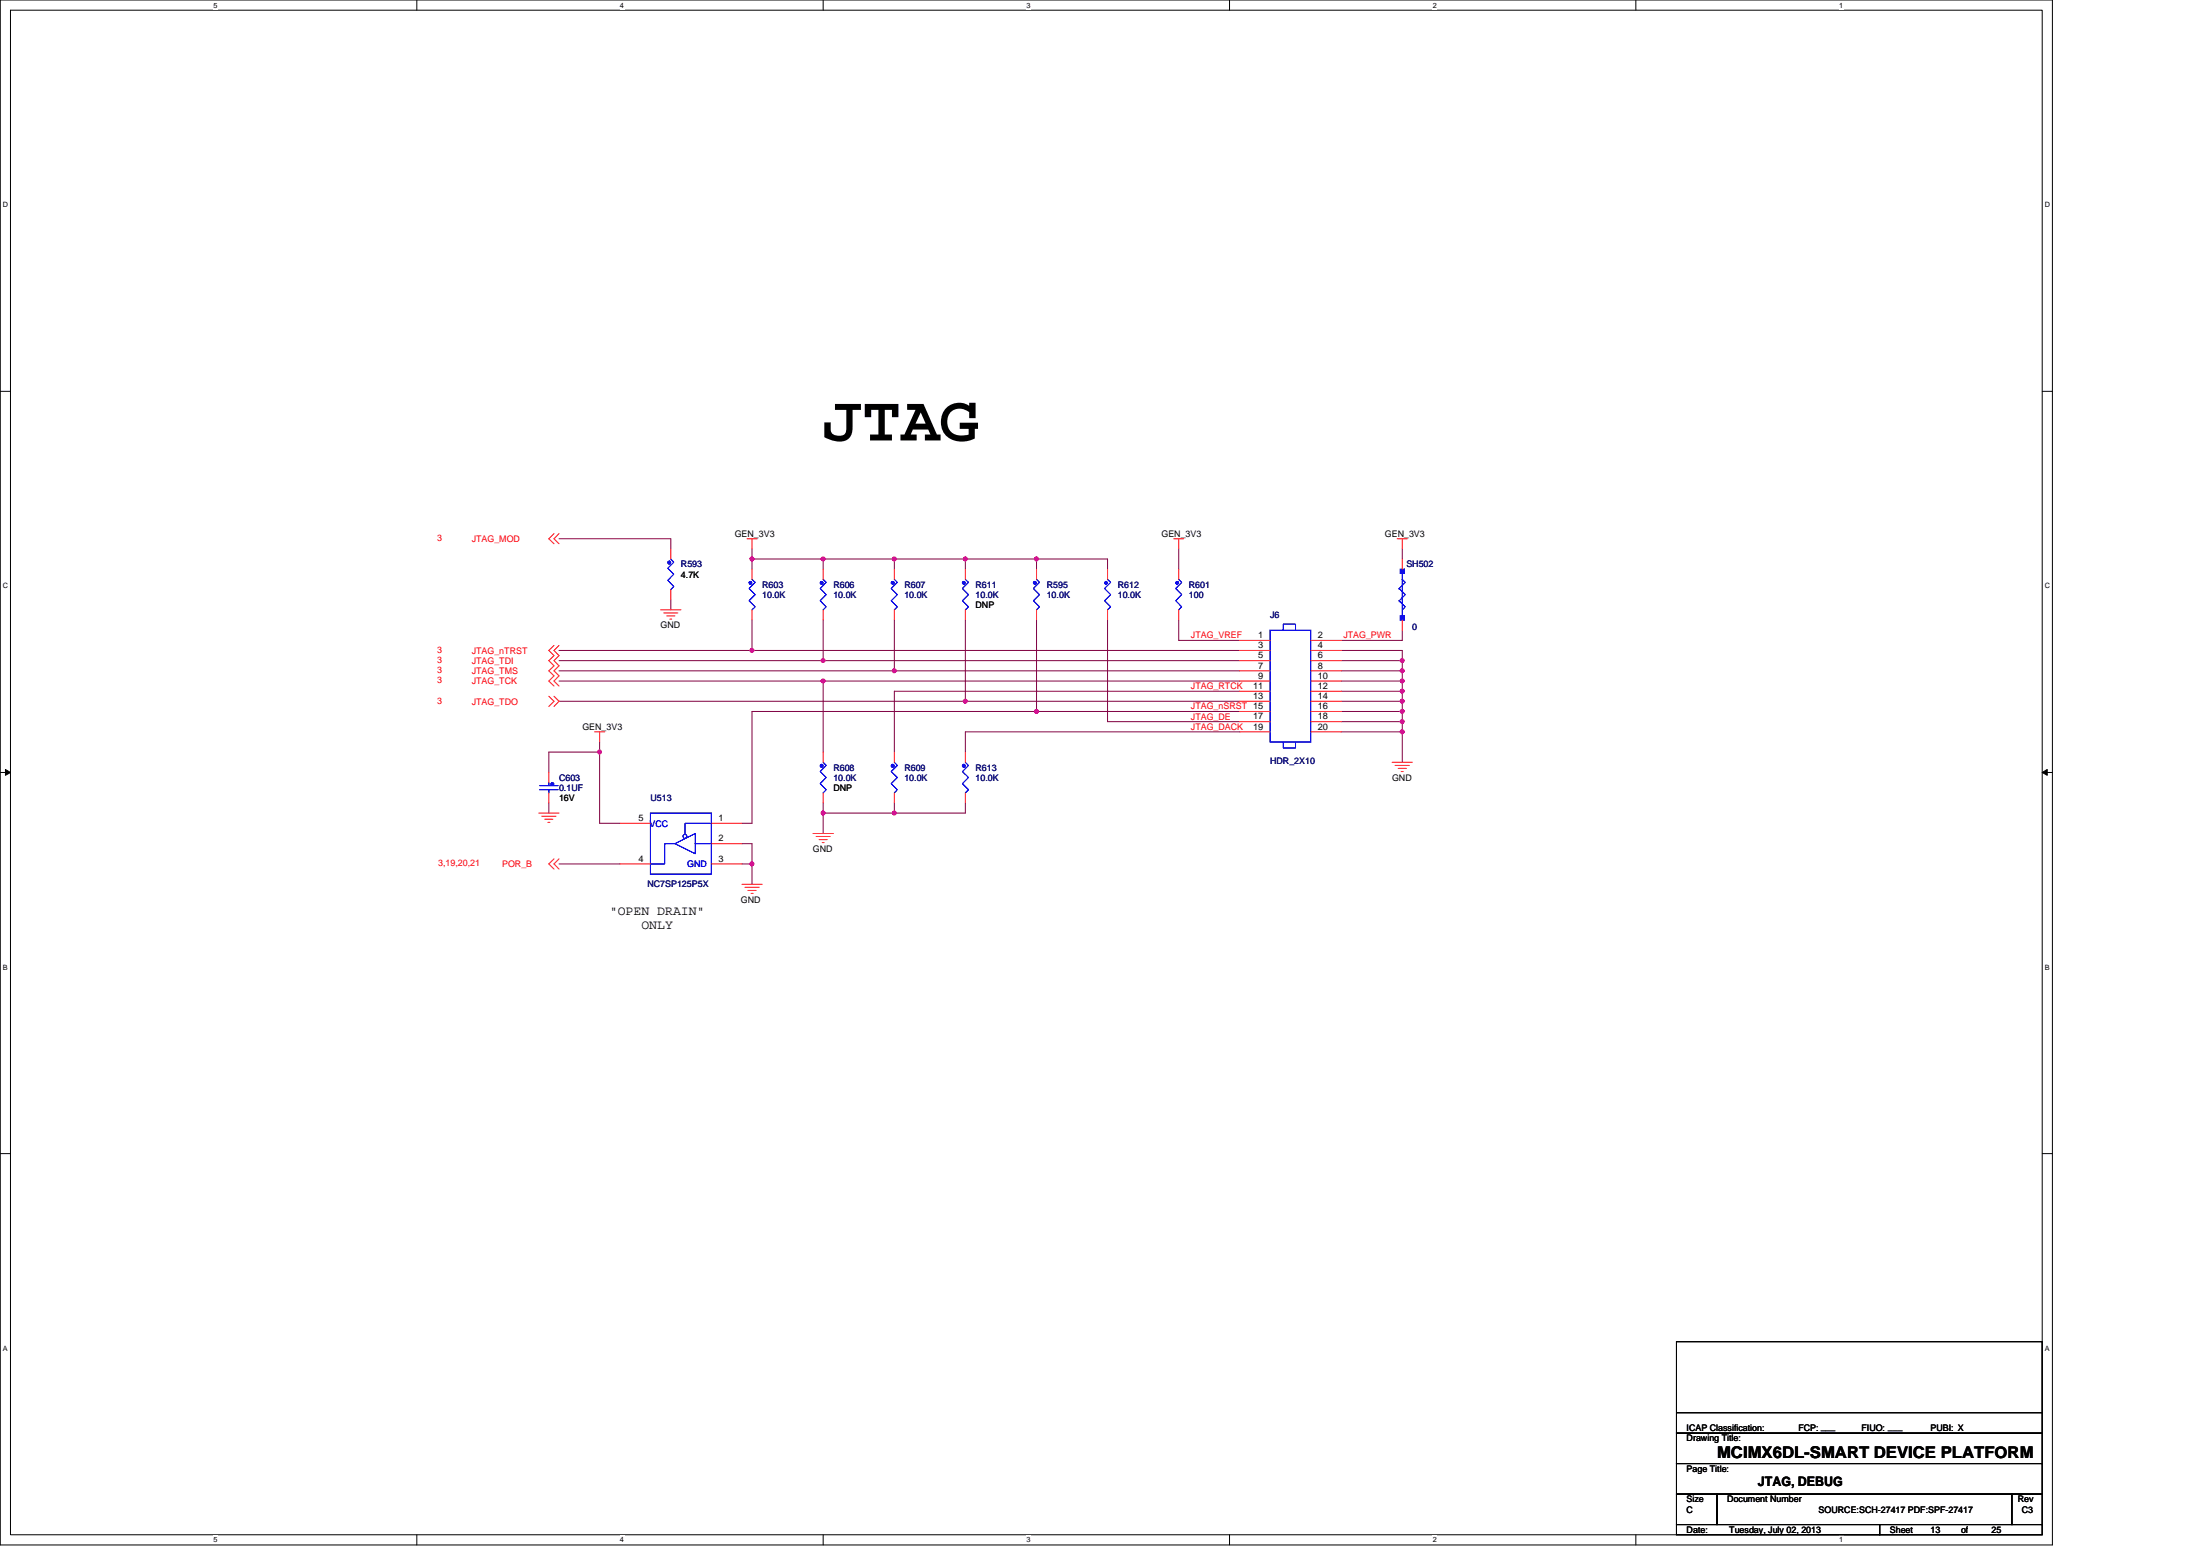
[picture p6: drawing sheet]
<svg xmlns="http://www.w3.org/2000/svg" width="297mm" height="210mm" viewBox="0 0 297 210" stroke-linecap="round" stroke-linejoin="round" font-family="sans-serif">
<path d="M0 0h277.1v208.5h-277.1zM1.4 1.4h274.3v205.7h-274.3z" fill="none" stroke="#000" stroke-width=".14"/>
<g fill="#fff">
<path d="M28.8 .1h.6v1.1h-.6z"/>
<path d="M28.8 207.3h.6v1.1h-.6z"/>
</g>
<path d="M56.3 0v1.4M56.3 207.1v1.4" fill="none" stroke="#000" stroke-width=".14"/>
<g fill="#fff">
<path d="M83.7 .1h.6v1.1h-.6z"/>
<path d="M83.7 207.3h.6v1.1h-.6z"/>
</g>
<path d="M111.1 0v1.4M111.1 207.1v1.4" fill="none" stroke="#000" stroke-width=".14"/>
<g fill="#fff">
<path d="M138.6 .1h.5v1.1h-.5z"/>
<path d="M138.6 207.3h.5v1.1h-.5z"/>
</g>
<path d="M166 0v1.4M166 207.1v1.4" fill="none" stroke="#000" stroke-width=".14"/>
<g fill="#fff">
<path d="M193.4 .1h.6v1.1h-.6z"/>
<path d="M193.4 207.3h.6v1.1h-.6z"/>
</g>
<path d="M220.9 0v1.4M220.9 207.1v1.4" fill="none" stroke="#000" stroke-width=".14"/>
<g fill="#fff">
<path d="M248.3 .1h.6v1.1h-.6z"/>
<path d="M248.3 207.3h.6v1.1h-.6z"/>
<path d="M.4 27.1h.7v1.1h-.7z"/>
<path d="M276.1 27.1h.7v1.1h-.7z"/>
<path d="M.4 78.5h.7v1.1h-.7z"/>
<path d="M276.1 78.5h.7v1.1h-.7z"/>
</g>
<path d="M0 52.8h1.4M275.7 52.8h1.4" fill="none" stroke="#000" stroke-width=".14"/>
<g fill="#fff">
<path d="M.4 130h.7v1.1h-.7z"/>
<path d="M276.1 130h.7v1.1h-.7z"/>
</g>
<path d="M0 104.2h1.4M275.7 104.2h1.4" fill="none" stroke="#000" stroke-width=".14"/>
<path d="M.7 103.8l.7 .4-.7 .4zM275.7 104.2l.7-.4v.8z" fill="#000" stroke="#000" stroke-width=".14"/>
<g fill="#fff">
<path d="M.4 181.4h.7v1.1h-.7z"/>
<path d="M276.1 181.4h.7v1.1h-.7z"/>
</g>
<path d="M0 155.7h1.4M275.7 155.7h1.4M226.4 193.4h49.3v4.1h-49.3zM226.4 197.5h49.3v4.1h-49.3zM226.4 181.1h49.3v12.3h-49.3zM226.4 190.6h49.3M226.4 205.7h27.4v1.4h-27.4zM226.4 201.6h5.4v4.1h-5.4zM231.8 201.6h39.8v4.1h-39.8zM253.8 205.7h21.9v1.4h-21.9zM271.6 201.6h4.1v4.1h-4.1z" fill="none" stroke="#000" stroke-width=".14"/>
<g fill="none" stroke="#800040" stroke-width=".14">
<path d="M75.5 72.7h15.1v1.4M101.5 75.4h9.6M101.5 74.1v1.3M101.5 75.4v1.4M111.1 75.4h9.7M111.1 75.4v1.4M120.8 75.4h9.5M120.8 75.4v1.4M130.3 75.4v1.4M130.3 75.4h9.7v1.4M140 75.4h9.5v1.4M159.1 74.1v2.7"/>
<path d="M189.3 74.1v1.3M75.5 94.6h54.8M75.5 90.5h45.3M75.5 89.2h35.6M75.5 91.9h35.6v9.6M75.5 87.8h26M90.6 80.9v1.4M101.5 87.8h65.9M101.5 83.7v4.1M111.1 83.7v5.5M111.1 89.2h56.3M111.1 91.9h56.3"/>
<path d="M120.8 83.7v6.8M120.8 90.5h46.6M130.3 83.7v10.9M130.3 94.6h37.1M140 96h-38.5v15.1h-1.3M140 83.7v12.3M140 96h27.4M149.5 83.7v13.7h17.9M159.1 83.7v2.7h8.3M167.4 93.3h-46.6v8.2M167.4 98.8h-37.1v2.7M181.1 87.8h8.2v1.4"/>
<path d="M181.1 89.2h8.2M181.1 90.5h8.2M181.1 91.9h8.2M181.1 93.3h8.2M181.1 94.6h8.2M181.1 96h8.2M181.1 97.4h8.2M181.1 98.8h8.2M189.3 93.3v1.3M189.3 98.8v4.1M189.3 85v1.4h-8.2M189.3 89.2v1.3"/>
<path d="M189.3 91.9v1.4M189.3 94.6v1.4M189.3 97.4v1.4M189.3 96v1.4M189.3 90.5v1.4M74.1 108.4v1.3M75.5 116.6h8.2M81 101.5v9.6h2.7M81 101.5h-6.9v2.7M81 100.1v1.4M100.2 113.9h1.3v2.7M100.2 116.6h1.3"/>
<path d="M101.5 116.6v2.7M111.1 109.7h9.7M111.1 108.4v4.1M120.8 108.4v1.3M130.3 108.4v1.3h-9.5"/>
</g>
<g fill="#f0f" stroke="#f0f" stroke-width=".14">
<circle cx="101.5" cy="75.4" r=".27"/>
<circle cx="120.7" cy="75.4" r=".27"/>
<circle cx="111.1" cy="75.4" r=".27"/>
<circle cx="101.5" cy="87.8" r=".27"/>
<circle cx="111.1" cy="89.1" r=".27"/>
<circle cx="120.7" cy="90.5" r=".27"/>
<circle cx="130.3" cy="94.6" r=".27"/>
<circle cx="120.7" cy="109.7" r=".27"/>
<circle cx="111.1" cy="109.7" r=".27"/>
<circle cx="189.3" cy="90.5" r=".27"/>
<circle cx="139.9" cy="75.4" r=".27"/>
<circle cx="101.5" cy="116.6" r=".27"/>
<circle cx="130.3" cy="75.4" r=".27"/>
<circle cx="111.1" cy="91.9" r=".27"/>
<circle cx="139.9" cy="96" r=".27"/>
<circle cx="189.3" cy="98.8" r=".27"/>
<circle cx="80.9" cy="101.5" r=".27"/>
<circle cx="189.3" cy="89.1" r=".27"/>
<circle cx="189.3" cy="91.9" r=".27"/>
<circle cx="189.3" cy="93.3" r=".27"/>
<circle cx="189.3" cy="94.6" r=".27"/>
<circle cx="189.3" cy="96" r=".27"/>
<circle cx="189.3" cy="97.4" r=".27"/>
</g>
<g fill="none" stroke="#f00" stroke-width=".14">
<path d="M74.8 72l-.7 .7 .7 .7M75.5 72l-.7 .7 .7 .7M90.6 74.1v1.3M90.6 79.6v1.3M100.9 72.7h1.3M101.5 72.7v1.4M101.5 76.8v1.4M111.1 76.8v1.4M120.8 76.8v1.4M130.3 76.8v1.4M140 76.8v1.4M149.5 76.8v1.4"/>
<path d="M158.5 72.7h1.3M159.1 72.7v1.4M159.1 76.8v1.4M188.6 72.7h1.4M189.3 72.7v1.4M189.3 75.4v1.4M74.1 94l.7 .6-.7 .7M74.8 87.1l-.7 .7 .7 .7-.7 .7 .7 .7-.7 .6 .7 .7-.7 .7 .7 .7M74.8 94l.7 .6-.7 .7M75.5 87.1l-.7 .7 .7 .7-.7 .7 .7 .7-.7 .6 .7 .7-.7 .7 .7 .7M80.3 98.8h1.4M81 98.8v1.3"/>
<path d="M89.2 82.3h2.7M89.6 82.7h1.9M90 83.1h1.1M90.4 83.5h.3M101.5 82.3v1.4M111.1 82.3v1.4M120.8 82.3v1.4M130.3 82.3v1.4M140 82.3v1.4M149.5 82.3v1.4M159.1 82.3v1.4M167.4 86.4h4.1"/>
<path d="M167.4 89.2h4.1M167.4 90.5h4.1M167.4 91.9h4.1M167.4 93.3h4.1M167.4 94.6h4.1M167.4 96h4.1M167.4 98.8h4.1M167.4 97.4h4.1M167.4 87.8h4.1M177 86.4h4.1M177 87.8h4.1M177 89.2h4.1"/>
<path d="M177 90.5h4.1M177 91.9h4.1M177 93.3h4.1M177 94.6h4.1M177 96h4.1M177 97.4h4.1M177 98.8h4.1M189.3 83.7v1.3M72.7 109.7h2.8M73.1 110.2h2M73.6 110.6h1.1M74 111h.2"/>
<path d="M74.1 104.2v1.4M74.1 107v1.4M74.8 115.9l-.7 .7 .7 .7M75.5 115.9l-.7 .7 .7 .7M83.7 116.6h4.1M83.7 111.1h4.1M96.1 111.1h4.1M96.1 113.9h4.1M96.1 116.6h4.1M100.2 119.3h2.7M100.6 119.7h1.9M109.8 112.5h2.7"/>
<path d="M110.2 112.9h1.9M110.6 113.3h1.1M111 113.7h.3M111.1 101.5v1.4M111.1 107v1.4M120.8 101.5v1.4M120.8 107v1.4M130.3 101.5v1.4M130.3 107v1.4M188 102.9h2.7M188.4 103.3h1.9M188.8 103.7h1.1"/>
<path d="M189.2 104.1h.3M101 120.2h1.1M101.4 120.6h.3"/>
</g>
<g fill="none" stroke="#00f" stroke-width=".14">
<path d="M90.6 75.4l.4 .5-.8 .8 .8 .8-.8 .8 .8 .8-.4 .5M101.5 78.2l.5 .4-.9 .8 .9 .8-.9 .9 .9 .8-.5 .4M111.1 78.2l.4 .4-.8 .8 .8 .8-.8 .9 .8 .8-.4 .4M120.8 78.2l.4 .4-.9 .8 .9 .8-.9 .9 .9 .8-.4 .4M130.3 78.2l.5 .4-.9 .8 .9 .8-.9 .9 .9 .8-.5 .4M140 78.2l.4 .4-.9 .8 .9 .8-.9 .9 .9 .8-.4 .4M149.5 78.2l.5 .4-.9 .8 .9 .8-.9 .9 .9 .8-.5 .4M159.1 78.2l.5 .4-.9 .8 .9 .8-.9 .9 .9 .8-.5 .4M188.9 79.4l.8 .8M189.3 78.2v4.1l.4-.4-.8-.8M189.3 78.2l.4 .4M189.3 77.4v.8"/>
<path d="M171.5 85h5.5v15.1h-5.5zM173.3 85v-.8h1.6v.8M189.3 82.3v.8M72.9 106.6h2.5M72.9 106h2.5M74.1 105.6v.4M74.1 106.6v.4M87.8 109.7h8.3v8.3h-8.3zM91.1 113.9l2.8-1.4v2.7zM91.1 113.9h-1.4v2.7h-1.9M93.9 113.9h2.2M96.1 111.1h-3.6v1.5"/>
<path d="M111.1 102.9l.4 .4-.8 .8 .8 .8-.8 .8 .8 .9-.4 .4M120.8 102.9l.4 .4-.9 .8 .9 .8-.9 .8 .9 .9-.4 .4M130.3 102.9l.5 .4-.9 .8 .9 .8-.9 .8 .9 .9-.5 .4M173.3 100.1v.8h1.6v-.8"/>
<circle cx="92.5" cy="112.9" r=".27"/>
</g>
<g fill="#00f" stroke="#00f" stroke-width=".14">
<path d="M139.6 78.5h.3v.3h-.3z" fill-rule="evenodd"/>
<path d="M139.6 78.5h.3v.3h-.3z" fill-rule="evenodd"/>
<path d="M189.1 76.8v.6h.5v-.6z" fill-rule="evenodd"/>
<path d="M189.1 83.1v.6h.5v-.6z" fill-rule="evenodd"/>
<path d="M189.1 76.8v.6h.5v-.6z" fill-rule="evenodd"/>
<path d="M189.1 83.1v.6h.5v-.6z" fill-rule="evenodd"/>
<path d="M110.8 103.2h.3v.3h-.3z" fill-rule="evenodd"/>
<path d="M110.8 103.2h.3v.3h-.3z" fill-rule="evenodd"/>
<path d="M90.2 75.8h.3v.2h-.3z" fill-rule="evenodd"/>
<path d="M90.2 75.8h.3v.2h-.3z" fill-rule="evenodd"/>
<path d="M130 103.2h.3v.3h-.3z" fill-rule="evenodd"/>
<path d="M130 103.2h.3v.3h-.3z" fill-rule="evenodd"/>
<path d="M74.4 105.7h.3v.2h-.3z" fill-rule="evenodd"/>
<path d="M74.4 105.7h.3v.2h-.3z" fill-rule="evenodd"/>
<path d="M120.4 78.5h.3v.3h-.3z" fill-rule="evenodd"/>
<path d="M120.4 78.5h.3v.3h-.3z" fill-rule="evenodd"/>
<circle cx="130.1" cy="78.7" r=".19"/>
<circle cx="149.3" cy="78.7" r=".19"/>
<circle cx="158.9" cy="78.7" r=".19"/>
<circle cx="120.5" cy="103.3" r=".2"/>
<circle cx="101.3" cy="78.7" r=".19"/>
<circle cx="110.9" cy="78.7" r=".19"/>
</g>
<path d="M188.9 79.4h.1M189.7 78.6l-.8 .8M188.9 81.1h.1M189.7 80.2l-.8 .9" fill="none" stroke="#fff" stroke-width=".14" stroke-dasharray="3 1 1 1 1 1"/>
<path d="M188.9 79.4h.1M189.7 78.6l-.8 .8M188.9 81.1h.1M189.7 80.2l-.8 .9" fill="none" stroke="#00f" stroke-width=".14" stroke-dasharray="3 1 1 1 1 1"/>
<text font-size="8.8" x="111.1" y="59.4">JTAG</text>
<text font-size="2.2" x="231.8" y="196.8">MCIMX6DL-SMART DEVICE PLATFORM</text>
<g font-size="1.8">
<text x="82.3" y="123.5">&quot;OPEN DRAIN&quot;</text>
<text x="86.6" y="125.3">ONLY</text>
<text x="237.3" y="200.5">JTAG, DEBUG</text>
</g>
<g font-size="1.2" fill="#f00">
<text x="59" y="73">3</text>
<text x="63.7" y="73.1">JTAG_MOD</text>
<text x="59" y="88.1">3</text>
<text x="59" y="89.5">3</text>
<text x="63.7" y="88.2">JTAG_nTRST</text>
<text x="63.7" y="89.6">JTAG_TDI</text>
<text x="160.8" y="86.1">JTAG_VREF</text>
<text x="181.4" y="86.1">JTAG_PWR</text>
<text x="59" y="95">3</text>
<text x="59" y="90.8">3</text>
<text x="59" y="92.2">3</text>
<text x="63.7" y="95.1">JTAG_TDO</text>
<text x="63.7" y="91">JTAG_TMS</text>
<text x="63.7" y="92.3">JTAG_TCK</text>
<text x="160.8" y="93">JTAG_RTCK</text>
<text x="160.8" y="95.7">JTAG_nSRST 15</text>
<text x="160.8" y="97.1">JTAG_DE</text>
<text x="160.8" y="98.5">JTAG_DACK</text>
<text x="59.2" y="116.9">3,19,20,21</text>
<text x="67.8" y="117">POR_B</text>
</g>
<g font-size="1.2" fill="#000080">
<text x="91.9" y="76.6">R593</text>
<text x="189.9" y="76.6">SH502</text>
<text x="102.9" y="79.3">R603</text>
<text x="102.9" y="80.7">10.0K</text>
<text x="112.5" y="79.3">R606</text>
<text x="112.5" y="80.7">10.0K</text>
<text x="122.1" y="79.3">R607</text>
<text x="122.1" y="80.7">10.0K</text>
<text x="131.7" y="79.3">R611</text>
<text x="131.7" y="80.7">10.0K</text>
<text x="141.3" y="79.3">R595</text>
<text x="141.3" y="80.7">10.0K</text>
<text x="150.9" y="79.3">R612</text>
<text x="150.9" y="80.7">10.0K</text>
<text x="160.5" y="79.3">R601</text>
<text x="160.5" y="80.7">100</text>
<text x="171.5" y="83.4">J6</text>
<text x="190.7" y="85.1">0</text>
<text x="75.5" y="105.4">C603</text>
<text x="75.5" y="106.7">0.1UF</text>
<text x="112.5" y="104">R608</text>
<text x="112.5" y="105.4">10.0K</text>
<text x="122.1" y="104">R609</text>
<text x="122.1" y="105.4">10.0K</text>
<text x="131.7" y="104">R613</text>
<text x="131.7" y="105.4">10.0K</text>
<text x="171.5" y="103">HDR_2X10</text>
<text x="87.8" y="108.1">U513</text>
<text x="87.4" y="119.8">NC7SP125P5X</text>
</g>
<g font-size="1.2">
<text x="91.9" y="77.9">4.7K</text>
<text x="99.2" y="72.5">GEN_3V3</text>
<text x="156.8" y="72.5">GEN_3V3</text>
<text x="187" y="72.5">GEN_3V3</text>
<text x="131.7" y="82">DNP</text>
<text x="89.2" y="84.8">GND</text>
<text x="169.9" y="86.1">1</text>
<text x="169.9" y="88.9">5</text>
<text x="169.9" y="87.5">3</text>
<text x="177.9" y="86.1">2</text>
<text x="177.9" y="87.5">4</text>
<text x="177.9" y="88.9">6</text>
<text x="169.2" y="93">11</text>
<text x="169.2" y="94.3">13</text>
<text x="169.9" y="90.2">7</text>
<text x="169.9" y="91.6">9</text>
<text x="177.9" y="90.2">8</text>
<text x="177.9" y="91.6">10</text>
<text x="177.9" y="93">12</text>
<text x="177.9" y="94.3">14</text>
<text x="177.9" y="95.7">16</text>
<text x="78.6" y="98.5">GEN_3V3</text>
<text x="169.2" y="98.5">19</text>
<text x="169.2" y="97.1">17</text>
<text x="177.9" y="97.1">18</text>
<text x="177.9" y="98.5">20</text>
<text x="112.5" y="106.7">DNP</text>
<text x="188" y="105.4">GND</text>
<text x="75.5" y="108.1">16V</text>
<text x="86.2" y="110.8">5</text>
<text x="97" y="110.8">1</text>
<text x="97" y="113.6">2</text>
<text x="86.2" y="116.3">4</text>
<text x="97" y="116.3">3</text>
<text x="109.8" y="115">GND</text>
<text x="100" y="121.8">GND</text>
<text x="227.7" y="194.5">Drawing Title:</text>
<text x="227.7" y="193.1">ICAP Classification:</text>
<text x="242.8" y="193.1">FCP: ___</text>
<text x="251.3" y="193.1">FIUO: ___</text>
<text x="260.6" y="193.1">PUBI: X</text>
<text x="227.7" y="202.8">Size</text>
<text x="227.7" y="198.6">Page Title:</text>
<text x="233.2" y="202.8">Document Number</text>
<text x="272.4" y="202.8">Rev</text>
<text x="227.7" y="206.9">Date:</text>
<text x="227.7" y="204.1">C</text>
<text x="233.5" y="206.9">Tuesday, July 02, 2013</text>
<text x="245.6" y="204.1">SOURCE:SCH-27417 PDF:SPF-27417</text>
<text x="255.2" y="206.9">Sheet</text>
<text x="260.6" y="206.9">13</text>
<text x="264.8" y="206.9">of</text>
<text x="268.9" y="206.9">25</text>
<text x="273" y="204.1">C3</text>
</g>
<g font-size="1.2" fill="#00f">
<text x="87.7" y="111.5">VCC</text>
<text x="92.8" y="117">GND</text>
</g>
<g font-size="1">
<text x="28.8" y="1">5</text>
<text x="83.7" y="1">4</text>
<text x="138.6" y="1">3</text>
<text x="193.4" y="1">2</text>
<text x="248.3" y="1">1</text>
<text x=".4" y="28">D</text>
<text x="276.1" y="28">D</text>
<text x=".4" y="79.4">C</text>
<text x="276.1" y="79.4">C</text>
<text x=".4" y="130.9">B</text>
<text x="276.1" y="130.9">B</text>
<text x=".4" y="182.3">A</text>
<text x="276.1" y="182.3">A</text>
<text x="28.8" y="208.2">5</text>
<text x="83.7" y="208.2">4</text>
<text x="138.6" y="208.2">3</text>
<text x="193.4" y="208.2">2</text>
<text x="248.3" y="208.2">1</text>
</g>
</svg>
